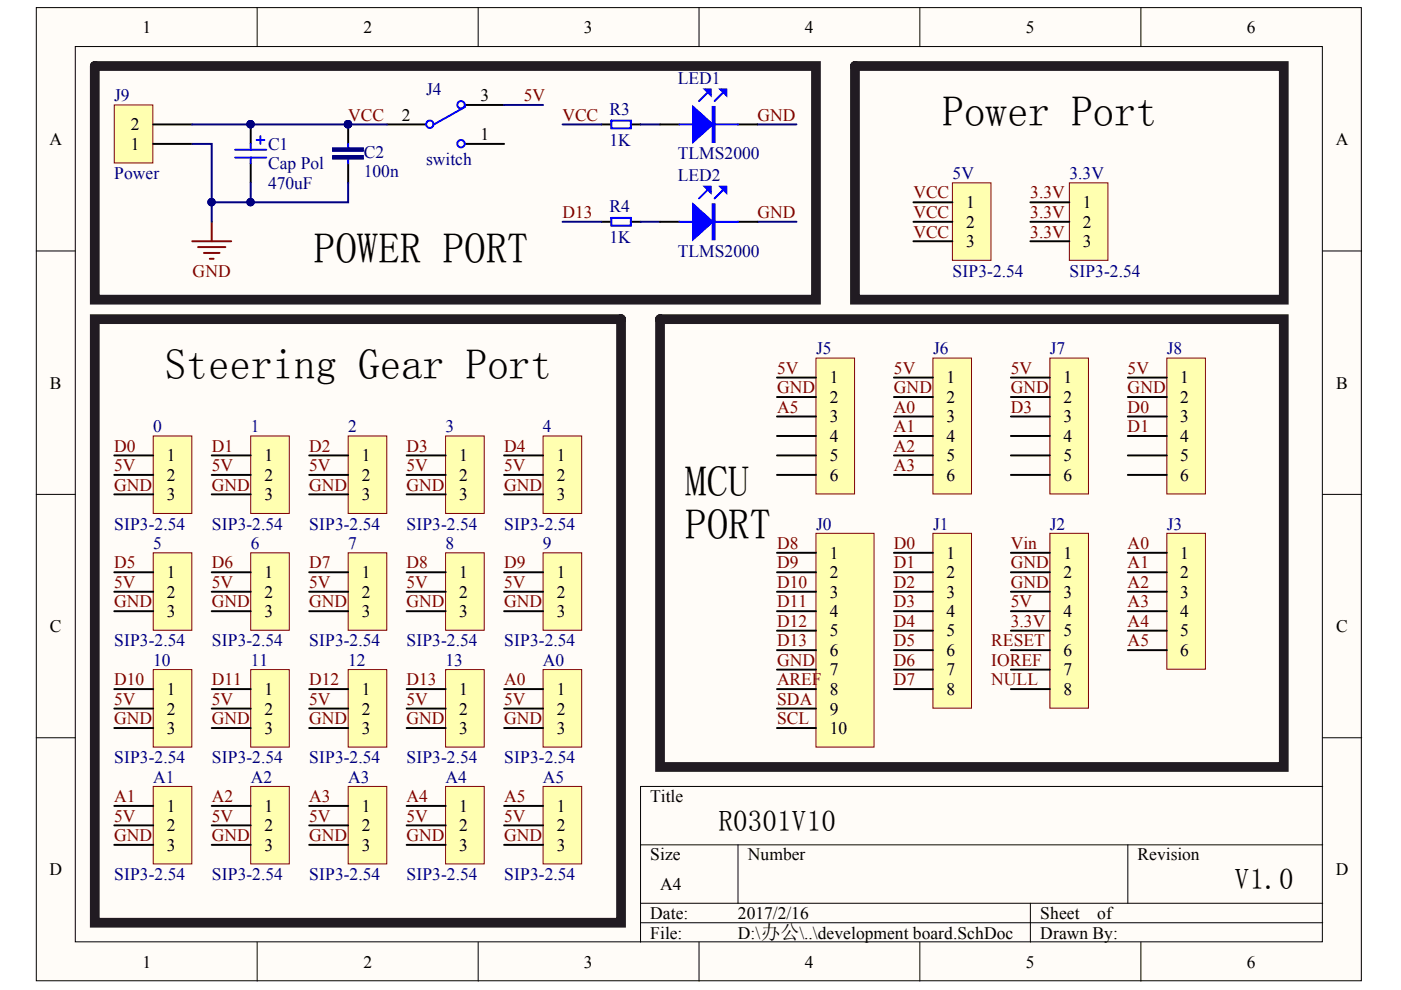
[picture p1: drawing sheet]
<svg xmlns="http://www.w3.org/2000/svg" width="297mm" height="210mm" viewBox="0 0 297 210" stroke-linecap="round" stroke-linejoin="round" font-family="sans-serif">
<g fill="#fffcf8" stroke="#000" stroke-width=".21">
<path d="M7.7 1.6h280.9v206.3h-280.9z"/>
<path d="M16 9.9h264.4v189.8h-264.4z"/>
</g>
<g fill="none" stroke="#000" stroke-width=".21">
<path d="M54.5 1.6v8.3M101.4 1.6v8.3M148.2 1.6v8.3M195 1.6v8.3M241.9 1.6v8.3M7.7 53.2h8.3M280.4 53.2h8.3M7.7 104.8h8.3M280.4 104.8h8.3M7.7 156.4h8.3M280.4 156.4h8.3M135.8 179.1h144.6"/>
<path d="M156.5 179.1v12.4M239.1 179.1v12.4M280.4 166.7h-144.6v33.1M54.5 199.8v8.2M101.4 199.8v8.2M135.8 191.5h144.6M135.8 195.6h144.6M148.2 199.8v8.2M195 199.8v8.2M218.5 191.5v8.3M241.9 199.8v8.2"/>
</g>
<path d="M197.8 113.1h8.2v37h-8.2z" fill="#ffffb0" stroke="#800000" stroke-width=".21"/>
<path d="M189.5 117.2h8.3M189.5 121.3h8.3M189.5 125.5h8.3M189.5 129.6h8.3M189.5 133.7h8.3M189.5 137.8h8.3M189.5 142h8.3M189.5 146.1h8.3" fill="none" stroke="#000" stroke-width=".41"/>
<path d="M247.4 113.1h8.2v28.8h-8.2z" fill="#ffffb0" stroke="#800000" stroke-width=".21"/>
<path d="M239.1 117.2h8.3M239.1 121.3h8.3M239.1 125.5h8.3M239.1 129.6h8.3M239.1 133.7h8.3M239.1 137.8h8.3" fill="none" stroke="#000" stroke-width=".41"/>
<path d="M173 113.1h12.3v45.3h-12.3z" fill="#ffffb0" stroke="#800000" stroke-width=".21"/>
<path d="M164.7 117.2h8.3M164.7 121.3h8.3M164.7 125.5h8.3M164.7 129.6h8.3M164.7 133.7h8.3M164.7 137.8h8.3M164.7 142h8.3M164.7 146.1h8.3M164.7 150.2h8.3M164.7 154.4h8.3" fill="none" stroke="#000" stroke-width=".41"/>
<path d="M222.6 113.1h8.2v37h-8.2z" fill="#ffffb0" stroke="#800000" stroke-width=".21"/>
<path d="M214.3 117.2h8.3M214.3 121.3h8.3M214.3 125.5h8.3M214.3 129.6h8.3M214.3 133.7h8.3M214.3 137.8h8.3M214.3 142h8.3M214.3 146.1h8.3" fill="none" stroke="#000" stroke-width=".41"/>
<path d="M32.5 92.4h8.2v16.5h-8.2z" fill="#ffffb0" stroke="#800000" stroke-width=".21"/>
<path d="M24.2 96.6h8.3M24.2 100.7h8.3M24.2 104.8h8.3" fill="none" stroke="#000" stroke-width=".41"/>
<path d="M53.2 92.4h8.1v16.5h-8.1z" fill="#ffffb0" stroke="#800000" stroke-width=".21"/>
<path d="M44.9 96.6h8.3M44.9 100.7h8.3M44.9 104.8h8.3" fill="none" stroke="#000" stroke-width=".41"/>
<path d="M115.1 92.4h8.2v16.5h-8.2z" fill="#ffffb0" stroke="#800000" stroke-width=".21"/>
<path d="M106.9 96.6h8.2M106.9 100.7h8.2M106.9 104.8h8.2" fill="none" stroke="#000" stroke-width=".41"/>
<path d="M32.5 117.2h8.2v16.4h-8.2z" fill="#ffffb0" stroke="#800000" stroke-width=".21"/>
<path d="M24.2 121.3h8.3M24.2 125.5h8.3M24.2 129.6h8.3" fill="none" stroke="#000" stroke-width=".41"/>
<path d="M94.5 117.2h8.2v16.4h-8.2z" fill="#ffffb0" stroke="#800000" stroke-width=".21"/>
<path d="M86.2 121.3h8.3M86.2 125.5h8.3M86.2 129.6h8.3" fill="none" stroke="#000" stroke-width=".41"/>
<path d="M94.5 92.4h8.2v16.5h-8.2z" fill="#ffffb0" stroke="#800000" stroke-width=".21"/>
<path d="M86.2 96.6h8.3M86.2 100.7h8.3M86.2 104.8h8.3" fill="none" stroke="#000" stroke-width=".41"/>
<path d="M73.8 92.4h8.2v16.5h-8.2z" fill="#ffffb0" stroke="#800000" stroke-width=".21"/>
<path d="M65.6 96.6h8.2M65.6 100.7h8.2M65.6 104.8h8.2" fill="none" stroke="#000" stroke-width=".41"/>
<path d="M53.2 117.2h8.1v16.4h-8.1z" fill="#ffffb0" stroke="#800000" stroke-width=".21"/>
<path d="M44.9 121.3h8.3M44.9 125.5h8.3M44.9 129.6h8.3" fill="none" stroke="#000" stroke-width=".41"/>
<path d="M115.1 117.2h8.2v16.4h-8.2z" fill="#ffffb0" stroke="#800000" stroke-width=".21"/>
<path d="M106.9 121.3h8.2M106.9 125.5h8.2M106.9 129.6h8.2" fill="none" stroke="#000" stroke-width=".41"/>
<path d="M73.8 117.2h8.2v16.4h-8.2z" fill="#ffffb0" stroke="#800000" stroke-width=".21"/>
<path d="M65.6 121.3h8.2M65.6 125.5h8.2M65.6 129.6h8.2" fill="none" stroke="#000" stroke-width=".41"/>
<path d="M32.5 142h8.2v16.4h-8.2z" fill="#ffffb0" stroke="#800000" stroke-width=".21"/>
<path d="M24.2 146.1h8.3M24.2 150.2h8.3M24.2 154.4h8.3" fill="none" stroke="#000" stroke-width=".41"/>
<path d="M53.2 142h8.1v16.4h-8.1z" fill="#ffffb0" stroke="#800000" stroke-width=".21"/>
<path d="M44.9 146.1h8.3M44.9 150.2h8.3M44.9 154.4h8.3" fill="none" stroke="#000" stroke-width=".41"/>
<path d="M73.8 142h8.2v16.4h-8.2z" fill="#ffffb0" stroke="#800000" stroke-width=".21"/>
<path d="M65.6 146.1h8.2M65.6 150.2h8.2M65.6 154.4h8.2" fill="none" stroke="#000" stroke-width=".41"/>
<path d="M94.5 142h8.2v16.4h-8.2z" fill="#ffffb0" stroke="#800000" stroke-width=".21"/>
<path d="M86.2 146.1h8.3M86.2 150.2h8.3M86.2 154.4h8.3" fill="none" stroke="#000" stroke-width=".41"/>
<path d="M32.5 166.7h8.2v16.5h-8.2z" fill="#ffffb0" stroke="#800000" stroke-width=".21"/>
<path d="M53.2 26.4v4.1M53.2 34.6v4.2M24.2 170.9h8.3M24.2 175h8.3M24.2 179.1h8.3" fill="none" stroke="#000" stroke-width=".41"/>
<circle cx="53.1" cy="26.3" r=".78" fill="#000080" stroke="#000080" stroke-width=".21"/>
<path d="M49.8 31.7h6.7M49.8 33.4h6.7M53.2 30.5v1.2M53.2 33.4v1.2M54.4 29.7h1.6M55.2 28.9v1.6" fill="none" stroke="#00f" stroke-width=".41"/>
<path d="M53.2 166.7h8.1v16.5h-8.1z" fill="#ffffb0" stroke="#800000" stroke-width=".21"/>
<path d="M44.9 170.9h8.3M44.9 175h8.3M44.9 179.1h8.3" fill="none" stroke="#000" stroke-width=".41"/>
<path d="M73.8 166.7h8.2v16.5h-8.2z" fill="#ffffb0" stroke="#800000" stroke-width=".21"/>
<path d="M127.5 26.4h2.1M133.7 26.4h2.1M127.5 47h2.1M133.7 47h2.1M139.9 47h4.2M156.5 47h4.1M65.6 170.9h8.2M65.6 175h8.2M65.6 179.1h8.2" fill="none" stroke="#000" stroke-width=".41"/>
<path d="M129.6 25.6h4.1v1.6h-4.1zM129.6 46.2h4.1v1.7h-4.1zM144.1 47h12.4M149.9 40.4l-1.7 1.7M153.2 40.4l-1.7 1.7" fill="none" stroke="#00f" stroke-width=".41"/>
<path d="M119.3 26.4h8.2M135.8 26.4h4.1M160.6 26.4h8.3M119.3 47h8.2M135.8 47h4.1M160.6 47h8.3" fill="none" stroke="#000080" stroke-width=".41"/>
<path d="M147 43.3l4.1 3.7-4.1 3.7z" fill="#00f"/>
<path d="M147 43.3l4.1 3.7-4.1 3.7zM151.1 43.3h.4v7.4h-.4zM151.3 43.3v7.4" fill="none" stroke="#00f" stroke-width=".41"/>
<path d="M152.8 39.6h1.2v1.2z" fill="#00f"/>
<path d="M152.8 39.6h1.2v1.2z" fill="none" stroke="#00f" stroke-width=".41"/>
<path d="M149.4 39.6h1.3v1.2z" fill="#00f"/>
<path d="M149.9 19.8l-1.7 1.6M153.2 19.8l-1.7 1.6M144.1 26.4h12.4M149.4 39.6h1.3v1.2z" fill="none" stroke="#00f" stroke-width=".41"/>
<path d="M139.9 26.4h4.2M156.5 26.4h4.1" fill="none" stroke="#000" stroke-width=".41"/>
<path d="M147 22.7l4.1 3.7-4.1 3.7z" fill="#00f"/>
<path d="M147 22.7l4.1 3.7-4.1 3.7zM151.1 22.7h.4v7.4h-.4zM151.3 22.7v7.4" fill="none" stroke="#00f" stroke-width=".41"/>
<path d="M152.8 19h1.2v1.2z" fill="#00f"/>
<path d="M152.8 19h1.2v1.2z" fill="none" stroke="#00f" stroke-width=".41"/>
<path d="M149.4 19h1.3v1.2z" fill="#00f"/>
<path d="M149.4 19h1.3v1.2z" fill="none" stroke="#00f" stroke-width=".41"/>
<path d="M201.9 38.8h8.2v16.4h-8.2z" fill="#ffffb0" stroke="#800000" stroke-width=".21"/>
<path d="M193.7 42.9h8.2M193.7 47h8.2M193.7 51.2h8.2" fill="none" stroke="#000" stroke-width=".41"/>
<path d="M226.7 38.8h8.2v16.4h-8.2z" fill="#ffffb0" stroke="#800000" stroke-width=".21"/>
<path d="M218.5 42.9h8.2M218.5 47h8.2M218.5 51.2h8.2" fill="none" stroke="#000" stroke-width=".41"/>
<path d="M115.1 142h8.2v16.4h-8.2z" fill="#ffffb0" stroke="#800000" stroke-width=".21"/>
<path d="M106.9 146.1h8.2M106.9 150.2h8.2M106.9 154.4h8.2" fill="none" stroke="#000" stroke-width=".41"/>
<path d="M173 75.9h8.2v28.8h-8.2z" fill="#ffffb0" stroke="#800000" stroke-width=".21"/>
<path d="M164.7 80.1h8.3M164.7 84.2h8.3M164.7 88.3h8.3M164.7 92.4h8.3M164.7 96.6h8.3M164.7 100.7h8.3" fill="none" stroke="#000" stroke-width=".41"/>
<path d="M24.2 22.3h8.2v12.3h-8.2z" fill="#ffffb0" stroke="#800000" stroke-width=".21"/>
<path d="M32.5 30.5h8.3M32.5 26.4h8.3M73.8 26.4v4.1M73.8 34.6v4.2M82.1 26.4h8.2M98.6 30.5h8.3M98.6 22.3h8.3" fill="none" stroke="#000" stroke-width=".41"/>
<g fill="#000080" stroke="#000080" stroke-width=".21">
<path d="M70.5 33h6.5v.7h-6.5z"/>
<path d="M70.5 31.3h6.5v.8h-6.5z"/>
<circle cx="73.8" cy="26.3" r=".78"/>
<circle cx="53.1" cy="42.9" r=".78"/>
<circle cx="44.8" cy="42.9" r=".78"/>
<circle cx="53.1" cy="26.3" r=".78"/>
</g>
<g fill="none" stroke="#00f" stroke-width=".41">
<path d="M73.8 30.5v.8M73.8 33.8v.8M98.6 22.7l-6.6 3.7"/>
<circle cx="91.1" cy="26.3" r=".78"/>
<circle cx="97.7" cy="30.5" r=".78"/>
<circle cx="97.7" cy="22.2" r=".78"/>
</g>
<path d="M40.8 51.2h8.2M42 52.4h5.8M43.2 53.6h3.3M44.5 54.9h.8M44.9 47v4.2" fill="none" stroke="#800000" stroke-width=".41"/>
<path d="M40.8 30.5h4.1v12.4h28.9v-4.1M40.8 26.4h41.3M53.2 38.8v4.1M106.9 22.3h8.2M44.9 42.9v4.1" fill="none" stroke="#000080" stroke-width=".41"/>
<path d="M94.5 166.7h8.2v16.5h-8.2z" fill="#ffffb0" stroke="#800000" stroke-width=".21"/>
<path d="M86.2 170.9h8.3M86.2 175h8.3M86.2 179.1h8.3" fill="none" stroke="#000" stroke-width=".41"/>
<path d="M115.1 166.7h8.2v16.5h-8.2z" fill="#ffffb0" stroke="#800000" stroke-width=".21"/>
<path d="M106.9 170.9h8.2M106.9 175h8.2M106.9 179.1h8.2" fill="none" stroke="#000" stroke-width=".41"/>
<path d="M197.8 75.9h8.2v28.8h-8.2z" fill="#ffffb0" stroke="#800000" stroke-width=".21"/>
<path d="M189.5 80.1h8.3M189.5 84.2h8.3M189.5 88.3h8.3M189.5 92.4h8.3M189.5 96.6h8.3M189.5 100.7h8.3" fill="none" stroke="#000" stroke-width=".41"/>
<path d="M222.6 75.9h8.2v28.8h-8.2z" fill="#ffffb0" stroke="#800000" stroke-width=".21"/>
<path d="M214.3 80.1h8.3M214.3 84.2h8.3M214.3 88.3h8.3M214.3 92.4h8.3M214.3 96.6h8.3M214.3 100.7h8.3" fill="none" stroke="#000" stroke-width=".41"/>
<path d="M247.4 75.9h8.2v28.8h-8.2z" fill="#ffffb0" stroke="#800000" stroke-width=".21"/>
<path d="M239.1 80.1h8.3M239.1 84.2h8.3M239.1 88.3h8.3M239.1 92.4h8.3M239.1 96.6h8.3M239.1 100.7h8.3" fill="none" stroke="#000" stroke-width=".41"/>
<path d="M20.1 14h152.9v49.5h-152.9zM181.3 14h90.9v49.5h-90.9zM20.1 67.7h111.6v127.9h-111.6zM139.9 67.7h132.3v94.9h-132.3z" fill="none" stroke="#211b22" stroke-width="2.1"/>
<g font-size="9">
<text x="199.8" y="26.8">Power Port</text>
<text x="66.6" y="55.7">POWER PORT</text>
<text x="35" y="80.4">Steering Gear Port</text>
<text x="145.3" y="105.2">MCU</text>
<text x="145.3" y="114.2">PORT</text>
</g>
<g font-size="6.2">
<text x="152.3" y="176.2">R0301V10</text>
<text x="261.8" y="188.6">V1.0</text>
</g>
<g font-size="3.7">
<text x="30.2" y="7">1</text>
<text x="77" y="7">2</text>
<text x="123.8" y="7">3</text>
<text x="170.7" y="7">4</text>
<text x="217.5" y="7">5</text>
<text x="264.4" y="7">6</text>
<text x="101.9" y="21.5">3</text>
<text x="27.7" y="27.6">2</text>
<text x="85.2" y="25.6">2</text>
<text x="101.9" y="29.7">1</text>
<text x="10.5" y="30.8">A</text>
<text x="27.7" y="31.8">1</text>
<text x="283.2" y="30.8">A</text>
<text x="204.8" y="44.2">1</text>
<text x="229.6" y="44.2">1</text>
<text x="204.8" y="48.2">2</text>
<text x="204.8" y="52.4">3</text>
<text x="229.6" y="48.2">2</text>
<text x="229.6" y="52.4">3</text>
<text x="10.6" y="82.4">B</text>
<text x="175.9" y="81.3">1</text>
<text x="200.7" y="81.3">1</text>
<text x="225.5" y="81.3">1</text>
<text x="250.2" y="81.3">1</text>
<text x="283.3" y="82.4">B</text>
<text x="175.9" y="85.4">2</text>
<text x="175.9" y="89.6">3</text>
<text x="200.7" y="85.4">2</text>
<text x="200.7" y="89.6">3</text>
<text x="225.5" y="85.4">2</text>
<text x="225.5" y="89.6">3</text>
<text x="250.2" y="85.4">2</text>
<text x="250.2" y="89.6">3</text>
<text x="175.9" y="93.7">4</text>
<text x="200.7" y="93.7">4</text>
<text x="225.5" y="93.7">4</text>
<text x="250.2" y="93.7">4</text>
<text x="35.4" y="97.8">1</text>
<text x="35.4" y="102">2</text>
<text x="56.1" y="97.8">1</text>
<text x="56.1" y="102">2</text>
<text x="76.7" y="97.8">1</text>
<text x="76.7" y="102">2</text>
<text x="97.3" y="97.8">1</text>
<text x="97.3" y="102">2</text>
<text x="118.1" y="97.8">1</text>
<text x="118.1" y="102">2</text>
<text x="175.9" y="97.8">5</text>
<text x="175.9" y="102">6</text>
<text x="200.7" y="97.8">5</text>
<text x="200.7" y="102">6</text>
<text x="225.5" y="97.8">5</text>
<text x="225.5" y="102">6</text>
<text x="250.2" y="97.8">5</text>
<text x="250.2" y="102">6</text>
<text x="35.4" y="106">3</text>
<text x="56.1" y="106">3</text>
<text x="76.7" y="106">3</text>
<text x="97.3" y="106">3</text>
<text x="118.1" y="106">3</text>
<text x="175.9" y="118.5">1</text>
<text x="200.7" y="118.5">1</text>
<text x="225.5" y="118.5">1</text>
<text x="250.2" y="118.5">1</text>
<text x="35.4" y="122.6">1</text>
<text x="56.1" y="122.6">1</text>
<text x="76.7" y="122.6">1</text>
<text x="97.3" y="122.6">1</text>
<text x="118.1" y="122.6">1</text>
<text x="175.9" y="122.6">2</text>
<text x="200.7" y="122.6">2</text>
<text x="225.5" y="122.6">2</text>
<text x="250.2" y="122.6">2</text>
<text x="35.4" y="126.7">2</text>
<text x="35.4" y="130.9">3</text>
<text x="56.1" y="126.7">2</text>
<text x="56.1" y="130.9">3</text>
<text x="76.7" y="126.7">2</text>
<text x="76.7" y="130.9">3</text>
<text x="97.3" y="126.7">2</text>
<text x="97.3" y="130.9">3</text>
<text x="118.1" y="126.7">2</text>
<text x="118.1" y="130.9">3</text>
<text x="175.9" y="126.7">3</text>
<text x="175.9" y="130.9">4</text>
<text x="200.7" y="126.7">3</text>
<text x="200.7" y="130.9">4</text>
<text x="225.5" y="126.7">3</text>
<text x="225.5" y="130.9">4</text>
<text x="250.2" y="126.7">3</text>
<text x="250.2" y="130.9">4</text>
<text x="10.6" y="133.9">C</text>
<text x="175.9" y="134.9">5</text>
<text x="200.7" y="134.9">5</text>
<text x="225.5" y="134.9">5</text>
<text x="250.2" y="134.9">5</text>
<text x="283.3" y="133.9">C</text>
<text x="175.9" y="139.1">6</text>
<text x="175.9" y="143.2">7</text>
<text x="200.7" y="139.1">6</text>
<text x="200.7" y="143.2">7</text>
<text x="225.5" y="139.1">6</text>
<text x="225.5" y="143.2">7</text>
<text x="250.2" y="139.1">6</text>
<text x="35.4" y="147.4">1</text>
<text x="56.1" y="147.4">1</text>
<text x="76.7" y="147.4">1</text>
<text x="97.3" y="147.4">1</text>
<text x="118.1" y="147.4">1</text>
<text x="175.9" y="147.4">8</text>
<text x="200.7" y="147.4">8</text>
<text x="225.5" y="147.4">8</text>
<text x="35.4" y="151.5">2</text>
<text x="35.4" y="155.6">3</text>
<text x="56.1" y="151.5">2</text>
<text x="56.1" y="155.6">3</text>
<text x="76.7" y="151.5">2</text>
<text x="76.7" y="155.6">3</text>
<text x="97.3" y="151.5">2</text>
<text x="97.3" y="155.6">3</text>
<text x="118.1" y="151.5">2</text>
<text x="118.1" y="155.6">3</text>
<text x="175.9" y="151.5">9</text>
<text x="175.9" y="155.6">10</text>
<text x="35.4" y="172.1">1</text>
<text x="56.1" y="172.1">1</text>
<text x="76.7" y="172.1">1</text>
<text x="97.3" y="172.1">1</text>
<text x="118.1" y="172.1">1</text>
<text x="137.9" y="170.1">Title</text>
<text x="35.4" y="176.3">2</text>
<text x="56.1" y="176.3">2</text>
<text x="76.7" y="176.3">2</text>
<text x="97.3" y="176.3">2</text>
<text x="118.1" y="176.3">2</text>
<text x="10.5" y="185.6">D</text>
<text x="35.4" y="180.4">3</text>
<text x="56.1" y="180.4">3</text>
<text x="76.7" y="180.4">3</text>
<text x="97.3" y="180.4">3</text>
<text x="118.1" y="180.4">3</text>
<text x="137.9" y="182.4">Size</text>
<text x="158.6" y="182.4">Number</text>
<text x="241.2" y="182.4">Revision</text>
<text x="283.2" y="185.6">D</text>
<text x="140" y="188.7">A4</text>
<text x="137.9" y="194.8">Date:</text>
<text x="156.5" y="194.8">2017/2/16</text>
<text x="220.6" y="194.8">Sheet</text>
<text x="232.7" y="194.8">of</text>
<text x="137.9" y="199">File:</text>
<text x="156.5" y="199">D:\办公\..\development board.SchDoc</text>
<text x="220.6" y="199">Drawn By:</text>
<text x="30.2" y="205.2">1</text>
<text x="77" y="205.2">2</text>
<text x="123.8" y="205.2">3</text>
<text x="170.7" y="205.2">4</text>
<text x="217.5" y="205.2">5</text>
<text x="264.4" y="205.2">6</text>
</g>
<g font-size="3.7" fill="#000080">
<text x="143.7" y="17.7">LED1</text>
<text x="24.2" y="21.5">J9</text>
<text x="90.3" y="20.2">J4</text>
<text x="129.2" y="24.3">R3</text>
<text x="56.8" y="31.8">C1</text>
<text x="56.8" y="35.9">Cap Pol</text>
<text x="77.1" y="33.5">C2</text>
<text x="90.3" y="35.1">switch</text>
<text x="129.2" y="30.9">1K</text>
<text x="143.7" y="33.8">TLMS2000</text>
<text x="24.2" y="37.9">Power</text>
<text x="56.8" y="40">470uF</text>
<text x="77.1" y="37.5">100n</text>
<text x="143.7" y="38.4">LED2</text>
<text x="202" y="37.9">5V</text>
<text x="226.7" y="37.9">3.3V</text>
<text x="129.2" y="44.9">R4</text>
<text x="129.2" y="51.6">1K</text>
<text x="143.7" y="54.5">TLMS2000</text>
<text x="202" y="58.6">SIP3-2.54</text>
<text x="226.7" y="58.6">SIP3-2.54</text>
<text x="173" y="75.1">J5</text>
<text x="197.8" y="75.1">J6</text>
<text x="222.6" y="75.1">J7</text>
<text x="247.4" y="75.1">J8</text>
<text x="32.5" y="91.6">0</text>
<text x="53.2" y="91.6">1</text>
<text x="73.8" y="91.6">2</text>
<text x="94.5" y="91.6">3</text>
<text x="115.1" y="91.6">4</text>
<text x="24.2" y="112.3">SIP3-2.54</text>
<text x="44.9" y="112.3">SIP3-2.54</text>
<text x="65.5" y="112.3">SIP3-2.54</text>
<text x="86.2" y="112.3">SIP3-2.54</text>
<text x="106.9" y="112.3">SIP3-2.54</text>
<text x="173" y="112.3">J0</text>
<text x="197.8" y="112.3">J1</text>
<text x="222.6" y="112.3">J2</text>
<text x="247.4" y="112.3">J3</text>
<text x="32.5" y="116.4">5</text>
<text x="53.2" y="116.4">6</text>
<text x="73.8" y="116.4">7</text>
<text x="94.5" y="116.4">8</text>
<text x="115.1" y="116.4">9</text>
<text x="24.2" y="137.1">SIP3-2.54</text>
<text x="44.9" y="137.1">SIP3-2.54</text>
<text x="65.5" y="137.1">SIP3-2.54</text>
<text x="86.2" y="137.1">SIP3-2.54</text>
<text x="106.9" y="137.1">SIP3-2.54</text>
<text x="32.5" y="141.2">10</text>
<text x="53.2" y="141.2">11</text>
<text x="73.8" y="141.2">12</text>
<text x="94.5" y="141.2">13</text>
<text x="115.1" y="141.2">A0</text>
<text x="24.2" y="161.8">SIP3-2.54</text>
<text x="44.9" y="161.8">SIP3-2.54</text>
<text x="65.5" y="161.8">SIP3-2.54</text>
<text x="86.2" y="161.8">SIP3-2.54</text>
<text x="106.9" y="161.8">SIP3-2.54</text>
<text x="32.5" y="165.9">A1</text>
<text x="53.2" y="165.9">A2</text>
<text x="73.8" y="165.9">A3</text>
<text x="94.5" y="165.9">A4</text>
<text x="115.1" y="165.9">A5</text>
<text x="24.2" y="186.6">SIP3-2.54</text>
<text x="44.9" y="186.6">SIP3-2.54</text>
<text x="65.5" y="186.6">SIP3-2.54</text>
<text x="86.2" y="186.6">SIP3-2.54</text>
<text x="106.9" y="186.6">SIP3-2.54</text>
</g>
<g font-size="3.7" fill="#800000">
<text x="111" y="21.5">5V</text>
<text x="73.8" y="25.6">VCC</text>
<text x="119.2" y="25.6">VCC</text>
<text x="160.6" y="25.6">GND</text>
<text x="119.2" y="46.2">D13</text>
<text x="160.6" y="46.2">GND</text>
<text x="193.7" y="42.1">VCC</text>
<text x="193.7" y="46.2">VCC</text>
<text x="218.5" y="42.1">3.3V</text>
<text x="218.5" y="46.2">3.3V</text>
<text x="193.7" y="50.4">VCC</text>
<text x="218.5" y="50.4">3.3V</text>
<text x="40.8" y="58.6">GND</text>
<text x="164.7" y="79.3">5V</text>
<text x="164.7" y="83.4">GND</text>
<text x="189.5" y="79.3">5V</text>
<text x="189.5" y="83.4">GND</text>
<text x="214.3" y="79.3">5V</text>
<text x="214.3" y="83.4">GND</text>
<text x="239.1" y="79.3">5V</text>
<text x="239.1" y="83.4">GND</text>
<text x="164.7" y="87.5">A5</text>
<text x="189.5" y="87.5">A0</text>
<text x="214.3" y="87.5">D3</text>
<text x="239.1" y="87.5">D0</text>
<text x="24.2" y="95.7">D0</text>
<text x="44.9" y="95.7">D1</text>
<text x="65.5" y="95.7">D2</text>
<text x="86.2" y="95.7">D3</text>
<text x="106.9" y="95.7">D4</text>
<text x="189.5" y="91.6">A1</text>
<text x="189.5" y="95.7">A2</text>
<text x="239.1" y="91.6">D1</text>
<text x="24.2" y="99.9">5V</text>
<text x="44.9" y="99.9">5V</text>
<text x="65.5" y="99.9">5V</text>
<text x="86.2" y="99.9">5V</text>
<text x="106.9" y="99.9">5V</text>
<text x="189.5" y="99.9">A3</text>
<text x="24.2" y="104">GND</text>
<text x="44.9" y="104">GND</text>
<text x="65.5" y="104">GND</text>
<text x="86.2" y="104">GND</text>
<text x="106.9" y="104">GND</text>
<text x="164.7" y="116.4">D8</text>
<text x="189.5" y="116.4">D0</text>
<text x="214.3" y="116.4">Vin</text>
<text x="239.1" y="116.4">A0</text>
<text x="24.2" y="120.5">D5</text>
<text x="24.2" y="124.6">5V</text>
<text x="44.9" y="120.5">D6</text>
<text x="44.9" y="124.6">5V</text>
<text x="65.5" y="120.5">D7</text>
<text x="65.5" y="124.6">5V</text>
<text x="86.2" y="120.5">D8</text>
<text x="86.2" y="124.6">5V</text>
<text x="106.9" y="120.5">D9</text>
<text x="106.9" y="124.6">5V</text>
<text x="164.7" y="120.5">D9</text>
<text x="164.7" y="124.6">D10</text>
<text x="189.5" y="120.5">D1</text>
<text x="189.5" y="124.6">D2</text>
<text x="214.3" y="120.5">GND</text>
<text x="214.3" y="124.6">GND</text>
<text x="239.1" y="120.5">A1</text>
<text x="239.1" y="124.6">A2</text>
<text x="24.2" y="128.8">GND</text>
<text x="44.9" y="128.8">GND</text>
<text x="65.5" y="128.8">GND</text>
<text x="86.2" y="128.8">GND</text>
<text x="106.9" y="128.8">GND</text>
<text x="164.7" y="128.8">D11</text>
<text x="189.5" y="128.8">D3</text>
<text x="214.3" y="128.8">5V</text>
<text x="239.1" y="128.8">A3</text>
<text x="164.7" y="132.9">D12</text>
<text x="164.7" y="137.1">D13</text>
<text x="189.5" y="132.9">D4</text>
<text x="189.5" y="137.1">D5</text>
<text x="210.2" y="137.1">RESET</text>
<text x="214.3" y="132.9">3.3V</text>
<text x="239.1" y="132.9">A4</text>
<text x="239.1" y="137.1">A5</text>
<text x="164.7" y="141.2">GND</text>
<text x="189.5" y="141.2">D6</text>
<text x="210.2" y="141.2">IOREF</text>
<text x="24.2" y="145.3">D10</text>
<text x="24.2" y="149.4">5V</text>
<text x="44.9" y="145.3">D11</text>
<text x="44.9" y="149.4">5V</text>
<text x="65.5" y="145.3">D12</text>
<text x="65.5" y="149.4">5V</text>
<text x="86.2" y="145.3">D13</text>
<text x="86.2" y="149.4">5V</text>
<text x="106.9" y="145.3">A0</text>
<text x="106.9" y="149.4">5V</text>
<text x="164.7" y="145.3">AREF</text>
<text x="164.7" y="149.4">SDA</text>
<text x="189.5" y="145.3">D7</text>
<text x="210.2" y="145.3">NULL</text>
<text x="24.2" y="153.5">GND</text>
<text x="44.9" y="153.5">GND</text>
<text x="65.5" y="153.5">GND</text>
<text x="86.2" y="153.5">GND</text>
<text x="106.9" y="153.5">GND</text>
<text x="164.7" y="153.5">SCL</text>
<text x="24.2" y="170.1">A1</text>
<text x="44.9" y="170.1">A2</text>
<text x="65.5" y="170.1">A3</text>
<text x="86.2" y="170.1">A4</text>
<text x="106.9" y="170.1">A5</text>
<text x="24.2" y="174.2">5V</text>
<text x="24.2" y="178.3">GND</text>
<text x="44.9" y="174.2">5V</text>
<text x="44.9" y="178.3">GND</text>
<text x="65.5" y="174.2">5V</text>
<text x="65.5" y="178.3">GND</text>
<text x="86.2" y="174.2">5V</text>
<text x="86.2" y="178.3">GND</text>
<text x="106.9" y="174.2">5V</text>
<text x="106.9" y="178.3">GND</text>
</g>
</svg>
